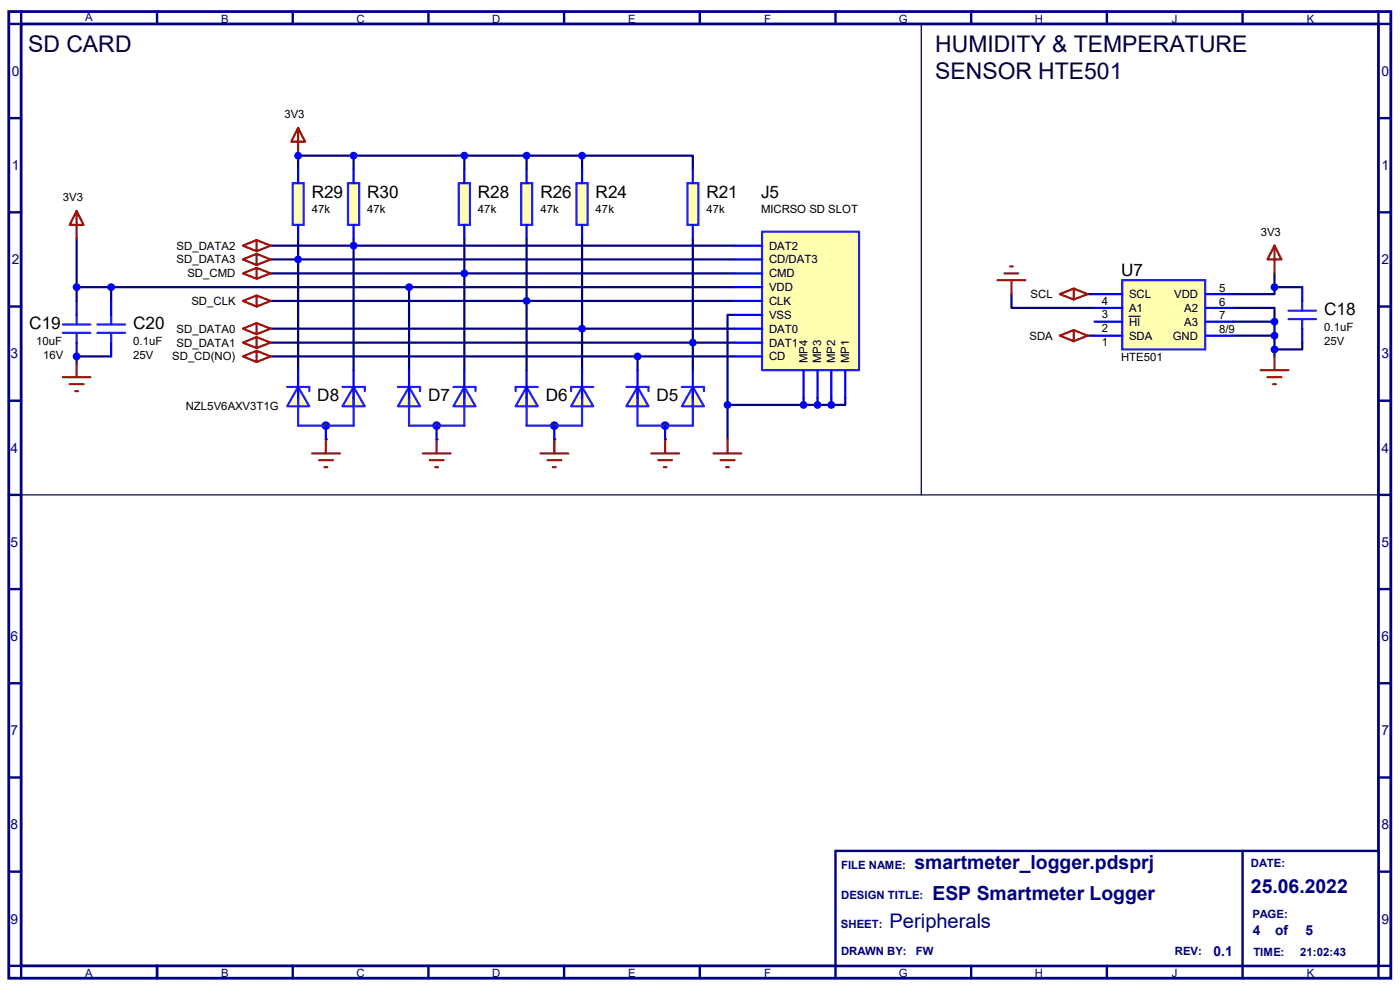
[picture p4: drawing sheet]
<svg xmlns="http://www.w3.org/2000/svg" width="297mm" height="210mm" viewBox="0 0 297 210" stroke-linecap="round" stroke-linejoin="round" font-family="sans-serif">
<path d="M1.9 2.5h293.2v205h-293.2zM4.5 5.1h287.9v199.8h-287.9z" fill="none" stroke="#000080" stroke-width=".59"/>
<path d="M4.5 2.5v2.6h-2.6M33.3 2.5v2.6" fill="none" stroke="#000080" stroke-width=".51"/>
<path d="M177.2 180.5h115.2v24.4h-115.2z" fill="#fff" stroke="#000080" stroke-width=".51"/>
<g fill="none" stroke="#000080" stroke-width=".51">
<path d="M62.1 2.5v2.6M90.9 2.5v2.6M119.7 2.5v2.6M148.5 2.5v2.6M177.2 2.5v2.6M206 2.5v2.6M234.8 2.5v2.6M263.6 2.5v2.6M292.4 2.5v2.6h2.7M1.9 25.1h2.6M292.4 25.1h2.7M1.9 45h2.6"/>
<path d="M292.4 45h2.7M1.9 65h2.6M292.4 65h2.7M1.9 85h2.6M292.4 85h2.7M1.9 105h2.6M292.4 105h2.7M1.9 125h2.6M292.4 125h2.7M1.9 144.9h2.6M292.4 144.9h2.7M1.9 164.9h2.6"/>
<path d="M292.4 164.9h2.7M1.9 184.9h2.6M263.6 180.5v27M292.4 184.9h2.7M1.9 204.9h2.6v2.6M33.3 204.9v2.6M62.1 204.9v2.6M90.9 204.9v2.6M119.7 204.9v2.6M148.5 204.9v2.6M177.2 204.9v2.6M206 204.9v2.6"/>
<path d="M234.8 204.9v2.6M295.1 204.9h-2.7v2.6"/>
</g>
<path d="M63.2 33v2.9M16.3 50.6v13.2M170.5 84.4v1.5h5.9M173.4 84.4v1.5M176.4 84.4v1.5M179.3 84.4v1.5h-2.9" fill="none" stroke="#000080" stroke-width=".47"/>
<circle cx="63.2" cy="33" r=".23" fill="#000080"/>
<path d="M63.2 33h11.8v2.9M155.8 66.8h-1.5v19.1M154.3 85.9v7.3M154.3 85.9h16.2" fill="none" stroke="#000080" stroke-width=".47"/>
<g fill="#000080">
<circle cx="69.1" cy="93.2" r=".23"/>
<circle cx="92.6" cy="93.2" r=".23"/>
<circle cx="117.6" cy="93.2" r=".23"/>
<circle cx="141.1" cy="93.2" r=".23"/>
</g>
<path d="M75 33h48.5M98.5 33v2.9M111.7 33v2.9M123.5 33h23.5v2.9M123.5 33v2.9M111.7 50.6v27.9M147 50.6v27.9M16.3 60.9h7.3v2.9M16.3 75.6v1.5M111.7 63.8h44.1M147 72.7h8.8" fill="none" stroke="#000080" stroke-width=".47"/>
<circle cx="16.3" cy="75.6" r=".23" fill="#000080"/>
<g fill="none" stroke="#000080" stroke-width=".47">
<path d="M57.4 55h98.4M57.4 52.1h98.4M57.4 58h98.4M63.2 50.6v27.9M75 50.6v27.9M98.5 50.6v27.9M123.5 50.6v27.9M270.4 58v2.9M16.3 75.6h7.3M23.6 60.9h132.2M57.4 75.6h98.4M57.4 69.7h98.4"/>
<path d="M57.4 63.8h54.3M57.4 72.7h89.6M86.8 60.9v17.6M135.3 75.6v2.9M214.6 62.4v2.9h17.6M230.7 71.2h1.5M230.7 62.4h1.5M261.6 65.3h8.8v2.9M261.6 71.2h8.8M261.6 68.2h8.8M270.4 60.9v1.5h-8.8M270.4 60.9h5.9"/>
<path d="M270.4 68.2v7.4M276.3 72.7v1.4h-5.9"/>
</g>
<path d="M13.3 68.8h5.9M13.3 70.6h5.9M16.3 66.8v2M16.3 70.6v2.1" fill="none" stroke="#1f1fff" stroke-width=".47"/>
<path d="M16.3 63.8v3M16.3 72.7v2.9" fill="none" stroke="#00f" stroke-width=".47"/>
<path d="M16.3 44.7l1.4 3h-2.9zM16.3 44.7v5.9M16.3 77.1v2.9M13.3 80h5.9M14.8 81.5h2.9M16 83h.6" fill="none" stroke="#a21206" stroke-width=".47"/>
<circle cx="16.3" cy="60.9" r=".59" fill="#00f" stroke="#00f" stroke-width=".47"/>
<path d="M161.7 49.1h20.5v29.4h-20.5z" fill="#ffffaf" stroke="#1f1fff" stroke-width=".47"/>
<g fill="none" stroke="#00f" stroke-width=".47">
<path d="M155.8 52.1h5.9M155.8 55h5.9M155.8 58h5.9M155.8 60.9h5.9M155.8 63.8h5.9M155.8 66.8h5.9M155.8 69.7h5.9M155.8 72.7h5.9M155.8 75.6h5.9M170.5 78.5v5.9M173.4 78.5v5.9M176.4 78.5v5.9"/>
<path d="M179.3 78.5v5.9"/>
</g>
<path d="M73.8 38.9h2.4v8.8h-2.4z" fill="#ffffaf" stroke="#1f1fff" stroke-width=".47"/>
<path d="M75 35.9v3M75 47.7v2.9" fill="none" stroke="#00f" stroke-width=".47"/>
<path d="M97.3 38.9h2.4v8.8h-2.4z" fill="#ffffaf" stroke="#1f1fff" stroke-width=".47"/>
<path d="M98.5 35.9v3M98.5 47.7v2.9" fill="none" stroke="#00f" stroke-width=".47"/>
<path d="M110.6 38.9h2.3v8.8h-2.3z" fill="#ffffaf" stroke="#1f1fff" stroke-width=".47"/>
<path d="M111.7 35.9v3M111.7 47.7v2.9" fill="none" stroke="#00f" stroke-width=".47"/>
<path d="M122.3 38.9h2.4v8.8h-2.4z" fill="#ffffaf" stroke="#1f1fff" stroke-width=".47"/>
<path d="M123.5 35.9v3M123.5 47.7v2.9" fill="none" stroke="#00f" stroke-width=".47"/>
<path d="M145.8 38.9h2.4v8.8h-2.4z" fill="#ffffaf" stroke="#1f1fff" stroke-width=".47"/>
<path d="M147 35.9v3M147 47.7v2.9" fill="none" stroke="#00f" stroke-width=".47"/>
<g fill="#00f" stroke="#00f" stroke-width=".47">
<circle cx="176.4" cy="85.9" r=".59"/>
<circle cx="173.4" cy="85.9" r=".59"/>
<circle cx="170.5" cy="85.9" r=".59"/>
</g>
<path d="M63.2 27.1l1.5 3h-2.9zM63.2 27.1v5.9" fill="none" stroke="#a21206" stroke-width=".47"/>
<path d="M62.1 38.9h2.3v8.8h-2.3z" fill="#ffffaf" stroke="#1f1fff" stroke-width=".47"/>
<path d="M63.2 35.9v3M63.2 47.7v2.9" fill="none" stroke="#00f" stroke-width=".47"/>
<g fill="#00f" stroke="#00f" stroke-width=".47">
<circle cx="63.2" cy="33" r=".59"/>
<circle cx="75" cy="33" r=".59"/>
<circle cx="154.3" cy="85.9" r=".59"/>
</g>
<path d="M66.2 96.2h5.9M67.7 97.6h2.9M68.8 99.1h.6M69.1 93.2v3M151.4 96.2h5.9M152.9 97.6h2.9M154.1 99.1h.5M154.3 93.2v3" fill="none" stroke="#a21206" stroke-width=".47"/>
<path d="M63.2 82.1l2.4 4.1h-4.7z" fill="#ffffaf" stroke="#1f1fff" stroke-width=".47"/>
<path d="M60.9 82.1h4.7v.9M63.2 82.1v4.1" fill="none" stroke="#1f1fff" stroke-width=".47"/>
<path d="M75 82.1l2.4 4.1h-4.8z" fill="#ffffaf" stroke="#1f1fff" stroke-width=".47"/>
<path d="M72.6 82.1h4.8v.9M75 82.1v4.1" fill="none" stroke="#1f1fff" stroke-width=".47"/>
<circle cx="69.1" cy="90.3" r=".68" fill="#800000" stroke="#00f" stroke-width=".47"/>
<path d="M63.2 84.4v5.9h11.8v-5.9" fill="none" stroke="#1f1fff" stroke-width=".47"/>
<path d="M63.2 78.5v5.9M75 78.5v5.9M69.1 90.3v2.9" fill="none" stroke="#00f" stroke-width=".47"/>
<path d="M89.7 96.2h5.9M91.2 97.6h2.9M92.3 99.1h.6M92.6 93.2v3" fill="none" stroke="#a21206" stroke-width=".47"/>
<path d="M86.8 82.1l2.3 4.1h-4.7z" fill="#ffffaf" stroke="#1f1fff" stroke-width=".47"/>
<path d="M84.4 82.1h4.7v.9M86.8 82.1v4.1" fill="none" stroke="#1f1fff" stroke-width=".47"/>
<path d="M98.5 82.1l2.4 4.1h-4.7z" fill="#ffffaf" stroke="#1f1fff" stroke-width=".47"/>
<path d="M96.2 82.1h4.7v.9M98.5 82.1v4.1" fill="none" stroke="#1f1fff" stroke-width=".47"/>
<circle cx="92.6" cy="90.3" r=".68" fill="#800000" stroke="#00f" stroke-width=".47"/>
<path d="M86.8 84.4v5.9h11.7v-5.9" fill="none" stroke="#1f1fff" stroke-width=".47"/>
<path d="M86.8 78.5v5.9M98.5 78.5v5.9M92.6 90.3v2.9" fill="none" stroke="#00f" stroke-width=".47"/>
<path d="M114.7 96.2h5.9M116.2 97.6h2.9M117.3 99.1h.6M117.6 93.2v3" fill="none" stroke="#a21206" stroke-width=".47"/>
<path d="M123.5 82.1l2.4 4.1h-4.7z" fill="#ffffaf" stroke="#1f1fff" stroke-width=".47"/>
<path d="M123.5 82.1v4.1M125.9 82.1h-4.7v.9" fill="none" stroke="#1f1fff" stroke-width=".47"/>
<path d="M111.7 82.1l2.4 4.1h-4.7z" fill="#ffffaf" stroke="#1f1fff" stroke-width=".47"/>
<path d="M111.7 82.1v4.1M114.1 82.1h-4.7v.9" fill="none" stroke="#1f1fff" stroke-width=".47"/>
<circle cx="117.6" cy="90.3" r=".68" fill="#800000" stroke="#00f" stroke-width=".47"/>
<path d="M111.7 84.4v5.9h11.8v-5.9" fill="none" stroke="#1f1fff" stroke-width=".47"/>
<path d="M111.7 78.5v5.9M123.5 78.5v5.9M117.6 90.3v2.9" fill="none" stroke="#00f" stroke-width=".47"/>
<path d="M138.2 96.2h5.9M139.7 97.6h2.9M140.8 99.1h.6M141.1 93.2v3" fill="none" stroke="#a21206" stroke-width=".47"/>
<path d="M135.3 82.1l2.3 4.1h-4.7z" fill="#ffffaf" stroke="#1f1fff" stroke-width=".47"/>
<path d="M132.9 82.1h4.7v.9M135.3 82.1v4.1" fill="none" stroke="#1f1fff" stroke-width=".47"/>
<path d="M147 82.1l2.4 4.1h-4.7z" fill="#ffffaf" stroke="#1f1fff" stroke-width=".47"/>
<path d="M144.7 82.1h4.7v.9M147 82.1v4.1" fill="none" stroke="#1f1fff" stroke-width=".47"/>
<circle cx="141.1" cy="90.3" r=".68" fill="#800000" stroke="#00f" stroke-width=".47"/>
<path d="M20.7 68.8h5.8M20.7 70.6h5.8M23.6 66.8v2M23.6 70.6v2.1M273.3 65.9h5.9M273.3 67.7h5.9M276.3 63.8v2.1M276.3 67.7v2M135.3 84.4v5.9h11.7v-5.9" fill="none" stroke="#1f1fff" stroke-width=".47"/>
<path d="M23.6 63.8v3M23.6 72.7v2.9M135.3 78.5v5.9M147 78.5v5.9M276.3 60.9v2.9M276.3 69.7v3M141.1 90.3v2.9" fill="none" stroke="#00f" stroke-width=".47"/>
<g fill="#00f" stroke="#00f" stroke-width=".47">
<circle cx="111.7" cy="63.8" r=".59"/>
<circle cx="98.5" cy="33" r=".59"/>
<circle cx="111.7" cy="33" r=".59"/>
<circle cx="123.5" cy="33" r=".59"/>
<circle cx="147" cy="72.7" r=".59"/>
<circle cx="23.6" cy="60.9" r=".59"/>
<circle cx="16.3" cy="75.6" r=".59"/>
<circle cx="63.2" cy="55" r=".59"/>
<circle cx="75" cy="52.1" r=".59"/>
<circle cx="86.8" cy="60.9" r=".59"/>
<circle cx="98.5" cy="58" r=".59"/>
<circle cx="123.5" cy="69.7" r=".59"/>
<circle cx="270.4" cy="60.9" r=".59"/>
<circle cx="270.4" cy="71.2" r=".59"/>
<circle cx="270.4" cy="68.2" r=".59"/>
<circle cx="270.4" cy="74.1" r=".59"/>
</g>
<g fill="none" stroke="#a21206" stroke-width=".47">
<path d="M211.6 59.4h5.9M213.1 58h2.9M214.3 56.5h.5M214.6 59.4v3M270.4 52.1l1.5 2.9h-3zM270.4 52.1v5.9M224.8 71.2l3-1.2v2.4zM224.8 62.4l3-1.2v2.3zM227.8 70l2.9 1.2-2.9 1.2M227.8 61.2l2.9 1.2-2.9 1.1M267.5 78.5h5.8M270.4 75.6v2.9"/>
<path d="M268.9 80h3M270.1 81.5h.6"/>
</g>
<path d="M238.1 59.4h17.6v14.7h-17.6z" fill="#ffffaf" stroke="#1f1fff" stroke-width=".47"/>
<path d="M195.5 5.1v99.9M239.5 67.1h2.4M4.5 105h287.9" fill="none" stroke="#000040" stroke-width=".25"/>
<path d="M232.2 71.2h5.9M232.2 68.2h5.9M232.2 65.3h5.9M232.2 62.4h5.9M255.7 71.2h5.9M255.7 68.2h5.9M255.7 65.3h5.9M255.7 62.4h5.9" fill="none" stroke="#00f" stroke-width=".47"/>
<g fill="none" stroke="#a21206" stroke-width=".47">
<path d="M51.5 58l2.9-1.2v2.3zM51.5 55l2.9-1.2v2.4zM51.5 52.1l2.9-1.2v2.4zM54.4 56.8l3 1.2-3 1.1M54.4 53.8l3 1.2-3 1.2M54.4 50.9l3 1.2-3 1.2M51.5 75.6l2.9-1.2v2.4zM51.5 63.8l2.9-1.1v2.3zM51.5 72.7l2.9-1.2v2.3zM51.5 69.7l2.9-1.2v2.4zM54.4 74.4l3 1.2-3 1.2M54.4 62.7l3 1.1-3 1.2"/>
<path d="M54.4 71.5l3 1.2-3 1.1M54.4 68.5l3 1.2-3 1.2"/>
</g>
<circle cx="135.3" cy="75.6" r=".59" fill="#00f" stroke="#00f" stroke-width=".47"/>
<g font-size="4.9" fill="#000040">
<text x="6" y="11">SD CARD</text>
<text x="198.4" y="11">HUMIDITY &amp; TEMPERATURE</text>
<text x="198.4" y="16.8">SENSOR HTE501</text>
</g>
<text font-size="4.3" fill="#000080" x="188.7" y="196.9">Peripherals</text>
<g font-size="4.1" fill="#000080">
<text x="194" y="184.4">smartmeter_logger.pdsprj</text>
<text x="197.8" y="190.8">ESP Smartmeter Logger</text>
<text x="265.4" y="189.4">25.06.2022</text>
</g>
<g font-size="3.6">
<text x="66.1" y="42">R29</text>
<text x="77.9" y="42">R30</text>
<text x="101.4" y="42">R28</text>
<text x="114.6" y="42">R26</text>
<text x="126.4" y="42">R24</text>
<text x="149.9" y="42">R21</text>
<text x="161.5" y="42">J5</text>
<text x="237.8" y="58.5">U7</text>
<text x="6.2" y="69.8">C19</text>
<text x="28.2" y="69.8">C20</text>
<text x="280.9" y="66.9">C18</text>
<text x="67.3" y="85.1">D8</text>
<text x="90.8" y="85.1">D7</text>
<text x="115.8" y="85.1">D6</text>
<text x="139.3" y="85.1">D5</text>
</g>
<g font-size="2.9" fill="#000080">
<text x="2.5" y="16.1">0</text>
<text x="293.1" y="16.1">0</text>
<text x="2.5" y="36.1">1</text>
<text x="293.1" y="36.1">1</text>
<text x="2.5" y="56">2</text>
<text x="293.1" y="56">2</text>
<text x="2.2" y="76">3</text>
<text x="293.1" y="76">3</text>
<text x="2.2" y="96">4</text>
<text x="293.1" y="96">4</text>
<text x="2.2" y="116">5</text>
<text x="293.1" y="116">5</text>
<text x="2.2" y="136">6</text>
<text x="293.1" y="136">6</text>
<text x="2.2" y="156">7</text>
<text x="293.1" y="156">7</text>
<text x="2.2" y="175.9">8</text>
<text x="293.1" y="175.9">8</text>
<text x="2.2" y="195.9">9</text>
<text x="293.1" y="195.9">9</text>
<text x="257.5" y="202.7">0.1</text>
<text x="265.8" y="198.3">4</text>
<text x="270.5" y="198.3">of</text>
<text x="276.9" y="198.3">5</text>
</g>
<g font-size="2.4" fill="#000080">
<text x="18.1" y="4.5">A</text>
<text x="46.9" y="4.8">B</text>
<text x="75.6" y="4.8">C</text>
<text x="104.4" y="4.8">D</text>
<text x="133.3" y="4.8">E</text>
<text x="162.1" y="4.8">F</text>
<text x="190.7" y="4.8">G</text>
<text x="219.5" y="4.8">H</text>
<text x="248.6" y="4.8">J</text>
<text x="277.2" y="4.8">K</text>
<text x="178.4" y="184.4">FILE NAME:</text>
<text x="265.4" y="183.9">DATE:</text>
<text x="178.5" y="190.8">DESIGN TITLE:</text>
<text x="178.4" y="196.9">SHEET:</text>
<text x="265.7" y="194.7">PAGE:</text>
<text x="178.4" y="202.6">DRAWN BY:</text>
<text x="194.3" y="202.6">FW</text>
<text x="249.3" y="202.5">REV:</text>
<text x="265.9" y="202.8">TIME:</text>
<text x="275.8" y="202.8">21:02:43</text>
<text x="18.1" y="207.2">A</text>
<text x="46.9" y="207.2">B</text>
<text x="75.6" y="207.2">C</text>
<text x="104.4" y="207.2">D</text>
<text x="133.3" y="207.2">E</text>
<text x="162.1" y="207.2">F</text>
<text x="190.7" y="207.2">G</text>
<text x="219.5" y="207.2">H</text>
<text x="248.6" y="207.2">J</text>
<text x="277.2" y="207.2">K</text>
</g>
<g font-size="2.4">
<text x="60.3" y="25.1">3V3</text>
<text x="13.3" y="42.7">3V3</text>
<text x="66.1" y="45.3">47k</text>
<text x="77.9" y="45.3">47k</text>
<text x="101.4" y="45.3">47k</text>
<text x="114.6" y="45.3">47k</text>
<text x="126.4" y="45.3">47k</text>
<text x="149.9" y="45.3">47k</text>
<text x="161.5" y="45.3">MICRSO SD SLOT</text>
<text x="37.5" y="53">SD_DATA2</text>
<text x="163.2" y="53">DAT2</text>
<text x="267.5" y="50">3V3</text>
<text x="37.5" y="55.9">SD_DATA3</text>
<text x="39.8" y="58.8">SD_CMD</text>
<text x="163.2" y="55.9">CD/DAT3</text>
<text x="163.2" y="58.8">CMD</text>
<text x="40.6" y="64.7">SD_CLK</text>
<text x="163.2" y="61.8">VDD</text>
<text x="163.2" y="64.7">CLK</text>
<text x="218.7" y="63.2">SCL</text>
<text x="233.8" y="64.6">4</text>
<text x="239.5" y="63.2">SCL</text>
<text x="249.1" y="63.2">VDD</text>
<text x="258.6" y="64.8">6</text>
<text x="258.6" y="61.9">5</text>
<text x="37.5" y="70.6">SD_DATA0</text>
<text x="163.2" y="67.6">VSS</text>
<text x="163.2" y="70.6">DAT0</text>
<text x="233.8" y="70.4">2</text>
<text x="233.8" y="67.5">3</text>
<text x="239.5" y="69.1">HI</text>
<text x="239.5" y="66.2">A1</text>
<text x="251.2" y="69.1">A3</text>
<text x="251.2" y="66.2">A2</text>
<text x="258.6" y="70.7">8/9</text>
<text x="258.6" y="67.7">7</text>
<text x="280.9" y="70.2">0.1uF</text>
<text x="7.7" y="73.2">10uF</text>
<text x="9.1" y="76.1">16V</text>
<text x="28.2" y="73.2">0.1uF</text>
<text x="28.2" y="76.1">25V</text>
<text x="36.5" y="76.5">SD_CD(NO)</text>
<text x="37.5" y="73.5">SD_DATA1</text>
<text x="163.2" y="73.5">DAT1</text>
<text x="163.2" y="76.5">CD</text>
<text x="171.3" y="77.1" transform="rotate(-90 171.3 77.1)">MP4</text>
<text x="174.2" y="77.1" transform="rotate(-90 174.2 77.1)">MP3</text>
<text x="177.2" y="77.1" transform="rotate(-90 177.2 77.1)">MP2</text>
<text x="180.1" y="77.1" transform="rotate(-90 180.1 77.1)">MP1</text>
<text x="218.4" y="72.1">SDA</text>
<text x="233.8" y="73.4">1</text>
<text x="237.8" y="76.6">HTE501</text>
<text x="239.5" y="72.1">SDA</text>
<text x="248.8" y="72.1">GND</text>
<text x="280.9" y="73.2">25V</text>
<text x="39.4" y="87">NZL5V6AXV3T1G</text>
</g>
</svg>
